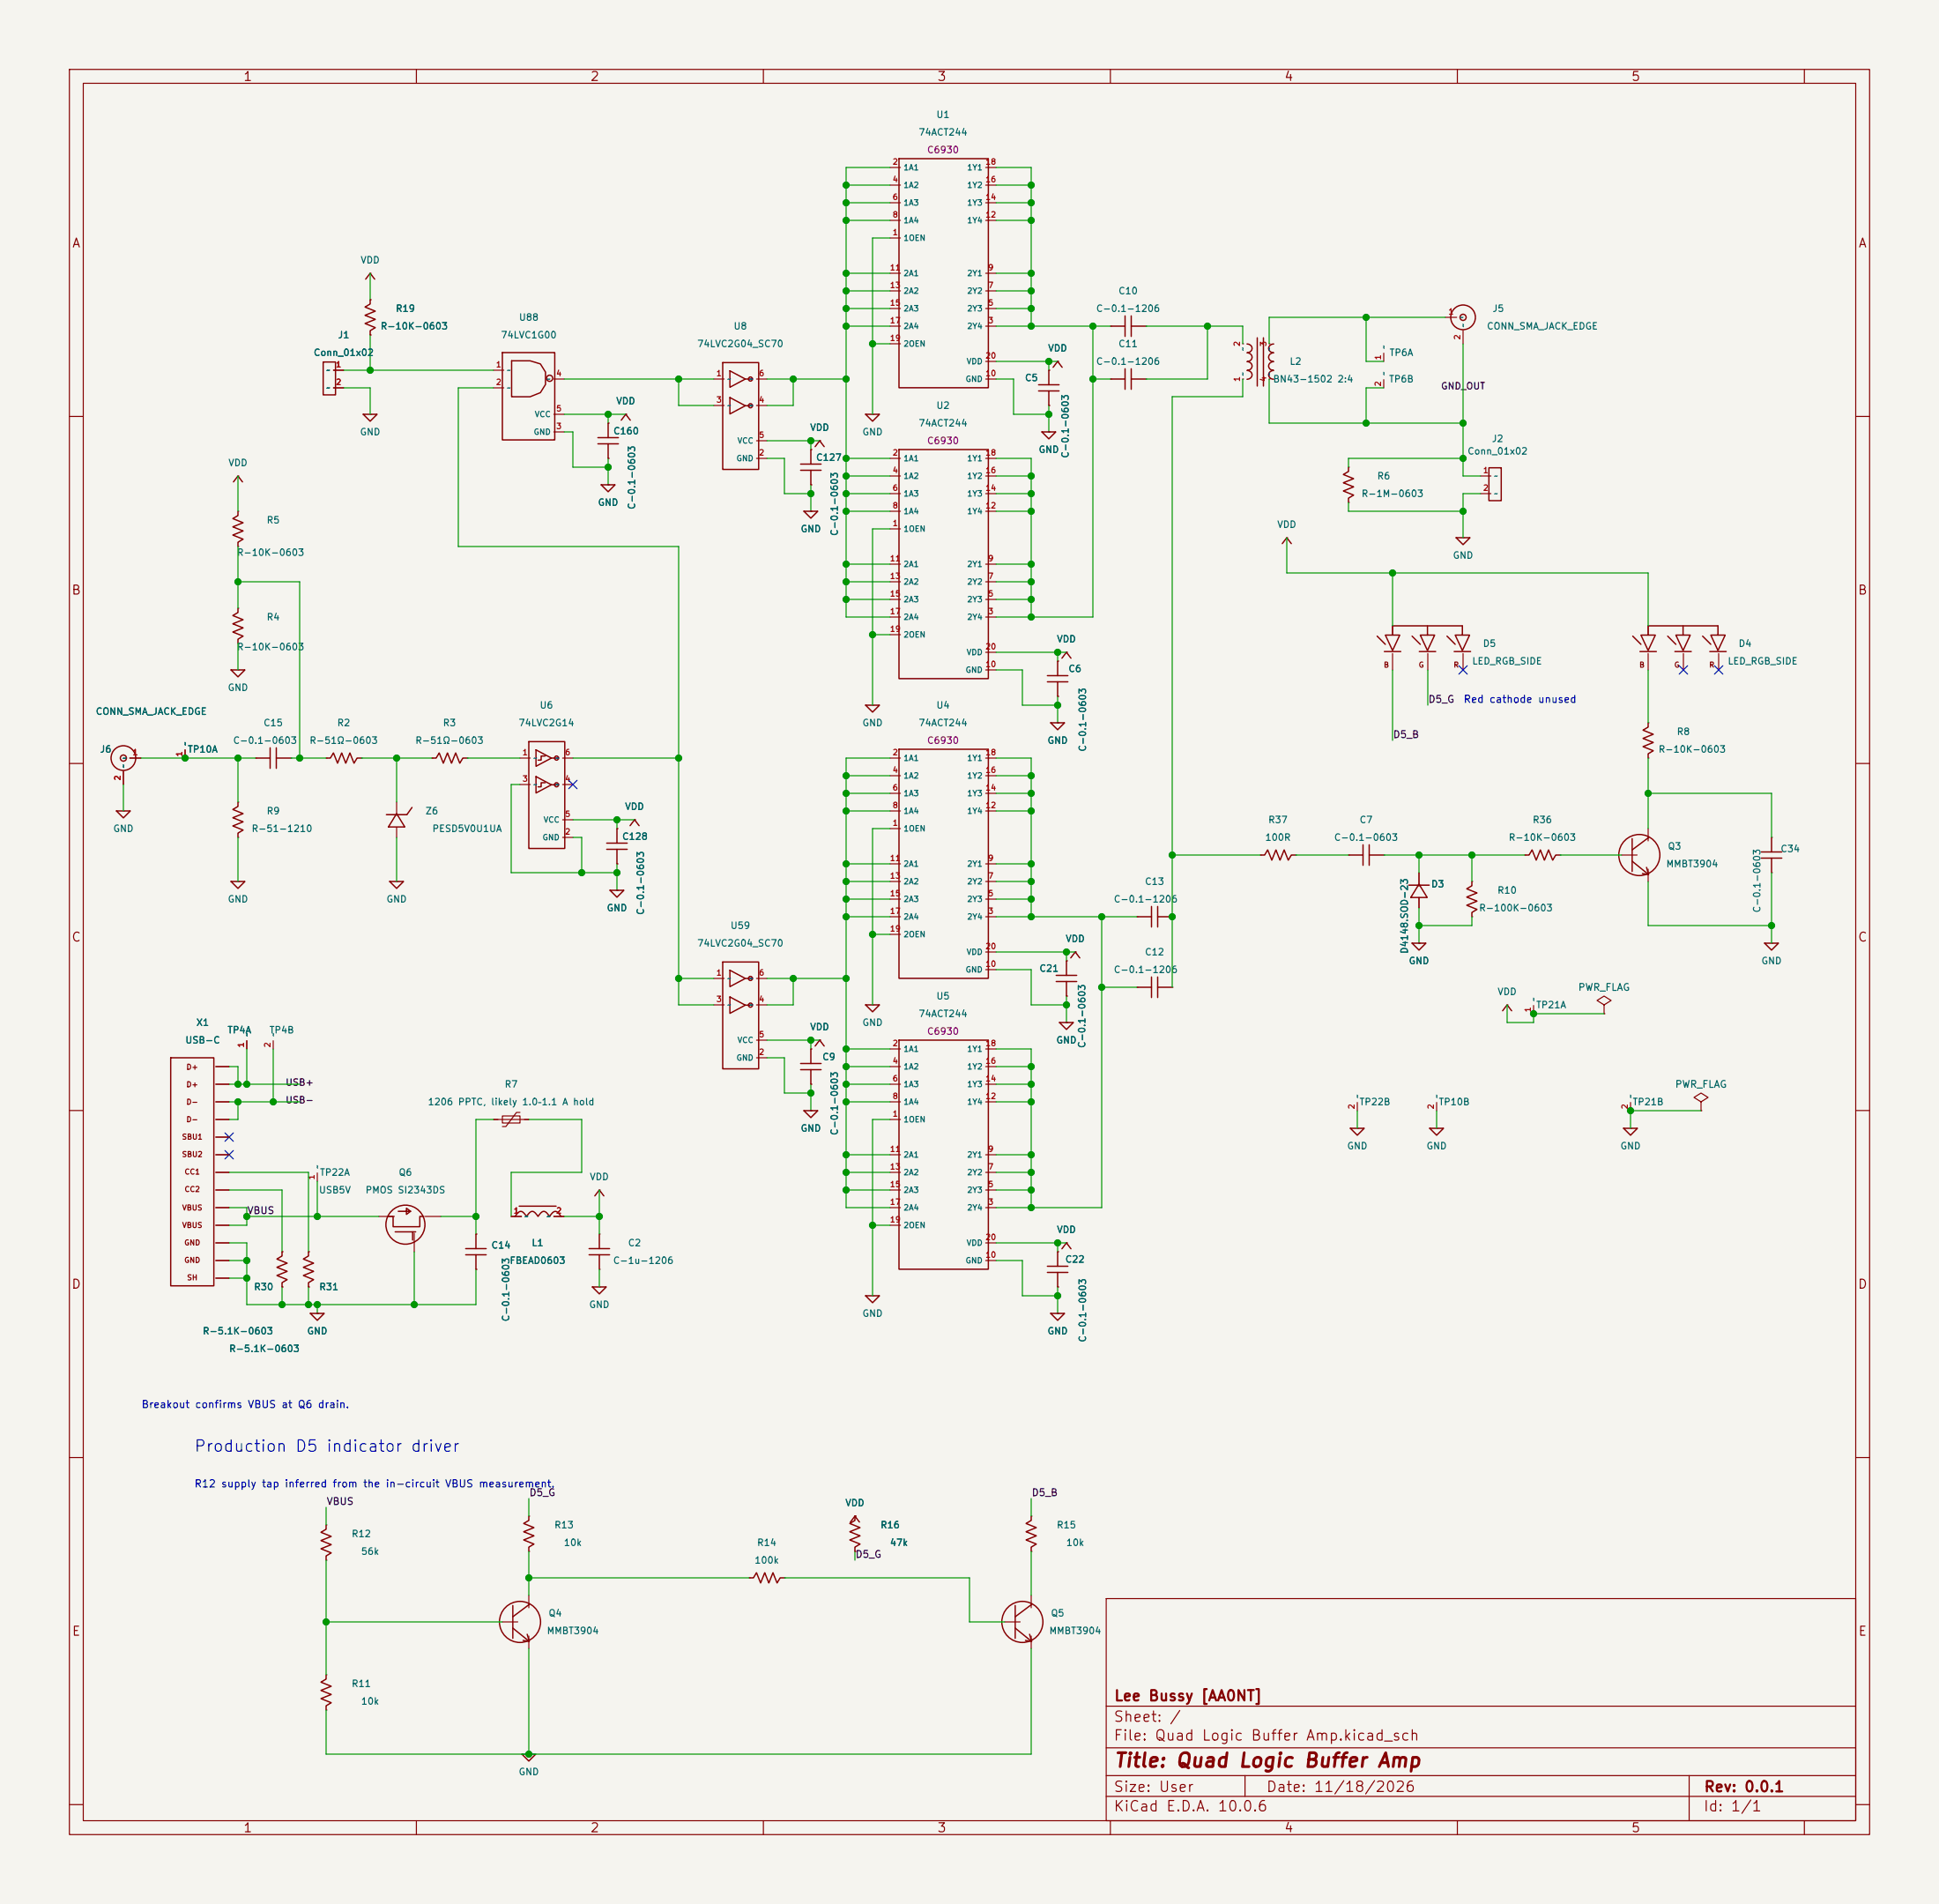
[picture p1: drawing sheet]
<svg xmlns="http://www.w3.org/2000/svg" width="279mm" height="274mm" viewBox="0 0 279 274" stroke-linecap="round" stroke-linejoin="round" font-family="sans-serif">
<path d="M0 0h279.4v274.3h-279.4z" fill="#f5f4ef" stroke="#f5f4ef" stroke-width=".13"/>
<g fill="none" stroke="#840000" stroke-width=".15">
<path d="M10 10h259.4v254.3h-259.4zM12 12h255.4v250.3h-255.4zM60 10v2M110 10v2M160 10v2M210 10v2M260 10v2M53.3 39.4h.1M128.3 34.3h1.4M128.3 24.1h1.4M128.3 26.7h1.4M128.3 29.2h1.4"/>
<path d="M128.3 31.7h1.4M128.3 39.4h1.4M142 24.1h1.5M142 26.7h1.5M142 29.2h1.5M142 31.7h1.5M142 39.4h1.5M10 60h2M48 53.3h1.5M48 55.9h1.5M53.3 59.7h.1M53.3 43.2h.1"/>
<path d="M53.3 48.3h.1M71.1 53.3h1.5M71.1 55.9h1.5M79.8 54.6h1.5M79.8 59.7h1.5M90.2 59.7h.1M102.9 54.6h1.4M102.9 58.4h1.4M109 54.6h1.5M109 58.4h1.5M125.7 59.7h.1M128.3 47h1.4"/>
<path d="M128.3 44.4h1.4M128.3 41.9h1.4M128.3 49.5h1.4M142 47h1.5M142 44.4h1.5M142 41.9h1.5M142 54.6h1.5M142 52.1h1.5M151.1 53.3h.1M151.1 58.4h.1M152.4 52.1h.1M160 47h.1"/>
<path d="M160 54.6h.1M165.1 47h.1M165.1 54.6h.1M179.1 54.6h.1M179.1 49.5h.1M182.9 49.5h.1M182.9 54.6h.1M199.4 50.9v1.2M199.4 54.7v1.2M208.3 45.7h1.6M210.8 47.6v1.9M267.4 60h2"/>
<path d="M34.3 68.6h.1M34.3 73.7h.1M34.3 78.7h.1M79.8 62.2h1.5M87.6 69.8h.1M87.6 61h.1M87.6 66h.1M109 66h1.5M109 63.5h1.5M116.8 73.7h.1M116.8 64.8h.1M116.8 69.8h.1"/>
<path d="M118.1 63.5h.1M128.3 76.2h1.4M128.3 66h1.4M128.3 68.6h1.4M128.3 71.1h1.4M128.3 73.7h1.4M142 66h1.5M142 68.6h1.5M142 71.1h1.5M142 73.7h1.5M151.1 62.2h.1M185.4 77.5h.1"/>
<path d="M194.3 67.3h.1M194.3 72.4h.1M210.8 77.5h.1M213.4 68.6h1.4M213.4 71.1h1.4M34.3 96.5h.1M34.3 87.6h.1M34.3 92.7h.1M128.3 88.9h1.4M128.3 86.4h1.4M128.3 83.8h1.4M128.3 81.3h1.4"/>
<path d="M128.3 91.4h1.4M142 88.9h1.5M142 86.4h1.5M142 83.8h1.5M142 81.3h1.5M142 96.5h1.5M142 94h1.5M152.4 95.2h.1M153.7 94h.1M200.7 90.2v1M200.7 94.2v2.3M205.7 94.2v2.3"/>
<path d="M210.8 94.2v2.3M237.5 90.2v1M237.5 94.2v2.3M242.6 94.2v2.3M247.6 94.2v2.3M10 110h2M17.8 116.8h.1M17.8 111.1v1.9M18.7 109.2h1.6M26.7 108v1.2M34.3 115.6h.1M36.8 109.2h.1"/>
<path d="M41.9 109.2h.1M47 109.2h.1M52.1 109.2h.1M57.1 115.6v1.9M57.1 119.2v1.4M62.2 109.2h.1M67.3 109.2h.1M74.9 109.2h1.5M74.9 113h1.5M81.1 109.2h1.4M81.1 113h1.4M81.1 118.1h1.4"/>
<path d="M88.9 119.4h.1M91.4 118.1h.1M125.7 101.6h.1M128.3 109.2h1.4M128.3 119.4h1.4M128.3 111.8h1.4M128.3 114.3h1.4M128.3 116.8h1.4M142 109.2h1.5M142 111.8h1.5M142 114.3h1.5M142 116.8h1.5"/>
<path d="M152.4 104.1h.1M152.4 100.3h.1M237.5 104.1h.1M237.5 109.2h.1M237.5 119.4v1.8M267.4 110h2M34.3 127h.1M34.3 120.6h.1M57.1 127h.1M81.1 120.6h1.4M88.9 128.3h.1M88.9 124.5h.1"/>
<path d="M128.3 132.1h1.4M128.3 129.5h1.4M128.3 127h1.4M128.3 124.5h1.4M128.3 134.6h1.4M142 132.1h1.5M142 129.5h1.5M142 127h1.5M142 124.5h1.5M142 139.7h1.5M142 137.2h1.5M153.7 138.4h.1"/>
<path d="M154.9 137.2h.1M163.8 132.1h.1M168.9 132.1h.1M181.6 123.2h.1M186.7 123.2h.1M194.3 123.2h.1M199.4 123.2h.1M204.5 135.9h.1M204.5 125.7v2M204.5 129.3v1.5M212.1 127h.1M212.1 132.1h.1"/>
<path d="M219.7 123.2h.1M224.8 123.2h.1M233.7 123.2h2.2M237.5 125.2v1.8M255.3 120.6h.1M255.3 125.7h.1M255.3 135.9h.1M10 160h2M31.1 153.7h1.9M31.1 158.7h1.9M31.1 156.2h1.9M35.6 149.9v1.2"/>
<path d="M39.4 149.9v1.2M102.9 141h1.4M102.9 144.8h1.4M109 141h1.5M109 152.4h1.5M109 144.8h1.5M109 149.9h1.5M116.8 151.1h.1M116.8 156.2h.1M118.1 149.9h.1M125.7 144.8h.1M128.3 153.7h1.4"/>
<path d="M128.3 158.7h1.4M128.3 156.2h1.4M128.3 151.1h1.4M142 153.7h1.5M142 158.7h1.5M142 156.2h1.5M142 151.1h1.5M153.7 143.5h.1M153.7 147.3h.1M163.8 142.2h.1M168.9 142.2h.1M195.6 158.8v1.2"/>
<path d="M207 158.8v1.2M217.2 144.8h.1M221 144.9v1.1M231.1 144.8l1.1-.7-1.1-.6-1 .6 1 .7v1.2M231.1 146h.1M234.9 158.8v1.2M245.1 158.7l1-.6-1-.6-1 .6 1 .6v1.3M267.4 160h2M31.1 161.3h1.9M31.1 179.1h1.9M31.1 174h1.9M31.1 168.9h1.9"/>
<path d="M31.1 163.8h1.9M31.1 176.5h1.9M31.1 171.4h1.9M31.1 166.4h1.9M45.7 169v1.2M54.6 175.3h2.2M59.7 177.7v2.6M61.3 175.3h2.2M68.6 177.8h.1M71.1 161.3h5.1M72.4 160.8h2.5v1h-2.5zM73.7 175.3h1.4"/>
<path d="M74.9 160.3h-.5l-1.5 2h-.5M79.8 175.3h1.5M86.4 177.8h.1M86.4 171.4h.1M116.8 160h.1M128.3 161.3h1.4M128.3 174h1.4M128.3 168.9h1.4M128.3 176.5h1.4M128.3 171.4h1.4M128.3 166.4h1.4M142 179.1h1.5"/>
<path d="M142 174h1.5M142 168.9h1.5M142 171.4h1.5M142 166.4h1.5M153.7 179.1h.1M195.6 162.6h.1M207 162.6h.1M234.9 162.6h.1M245.1 160h.1M31.1 181.6h1.9M31.1 184.1h1.9M40.6 180.3h.1"/>
<path d="M40.6 185.4h.1M44.4 180.3h.1M44.4 185.4h.1M45.7 189.2h.1M68.6 182.9h.1M86.4 182.9h.1M86.4 185.4h.1M125.7 186.7h.1M142 181.6h1.5M152.4 180.3h.1M152.4 185.4h.1M152.4 189.2h.1"/>
<path d="M10 210h2M47 219.7h.1M76.2 218.4h.1M123.2 218.4h.1M148.6 218.4h.1M267.4 210h2M47 224.8h.1M72.4 233.7h2.2M76.2 223.5h.1M76.2 229.9v1.7M76.2 235.7v1.8M107.9 227.3h.1"/>
<path d="M113 227.3h.1M123.2 223.5h.1M144.8 233.7h2.2M148.6 223.5h.1M148.6 229.9v1.7M148.6 235.7v1.8M159.4 230.3h108v32h-108zM10 260h2M47 241.3h.1M47 246.4h.1M76.2 252.7h.1M159.4 258.8h108"/>
<path d="M159.4 255.8h108M159.4 251.8h108M159.4 245.8h108M179.4 255.8v3M243.4 255.8v6.5M267.4 260h2M60 262.3v2M110 262.3v2M160 262.3v2M210 262.3v2M260 262.3v2"/>
</g>
<g fill="none" stroke="#840000" stroke-width=".19">
<path d="M129.5 22.9h12.9v33h-12.9zM46.6 52.2h1.7v4.7h-1.7zM52.3 59.7h2l-1 1zM52.7 40.2l.6-.8 .7 .8M53.3 43.2v.6l-.7 .4 1.5 .6-1.5 .6 1.5 .6-1.5 .6 1.5 .6-.8 .4v.6M72.4 50.8h7.5v12.6h-7.5zM73.7 52h2.7l1.5 .4 .7 1.2v1.8l-.7 1.2-1.5 .6h-2.7zM104.1 52.2h5.2v15.4h-5.2zM105.2 53.4l2.2 1.2-2.2 1.2zM105.2 57.3l2.2 1.2-2.2 1.1zM107.4 54.6h.9M107.4 58.5h.9"/>
<path d="M124.7 59.7h2l-1 1zM149.7 55.4h2.9M149.7 56.3h2.9M151.1 53.4v2M151.1 56.3v2.1M151.7 52.9l.7-.8 .6 .8M160 47h2.1M160 54.6h2.1M162.1 45.5v3M162.1 53.1v3M163 47h2.1M163 45.5v3"/>
<path d="M163 53.1v3M163 54.6h2.1M179.7 49.6a.64 .64 0 0 1 .7 .6 .64 .64 0 0 1-.7 .6 .64 .64 0 0 1 .7 .7 .64 .64 0 0 1-.7 .6 .64 .64 0 0 1 .7 .6 .64 .64 0 0 1-.7 .7 .64 .64 0 0 1 .7 .6 .64 .64 0 0 1-.7 .6M181.2 48.7v6.9M182.1 48.7v6.9M183.5 49.6a.64 .64 0 0 0-.7 .6 .64 .64 0 0 0 .7 .6 .64 .64 0 0 0-.7 .7 .64 .64 0 0 0 .7 .6 .64 .64 0 0 0-.7 .6 .64 .64 0 0 0 .7 .7 .64 .64 0 0 0-.7 .6 .64 .64 0 0 0 .7 .6M33.6 69.4l.7-.8 .6 .8M34.3 73.7v.6l-.8 .4 1.5 .6-1.5 .6 1.5 .6-1.5 .6 1.5 .6-.7 .4v.6M86.2 63.1h2.9M86.2 63.9h2.9M86.6 69.8h2l-1 1.1zM87.6 61v2.1"/>
<path d="M87.6 63.9v2.1M89.5 60.5l.7-.8 .6 .8M115.4 66.9h2.9M115.4 67.8h2.9M115.8 73.7h2l-1 1zM116.8 64.8v2.1M116.8 67.8v2M117.5 64.4l.6-.9 .7 .9M129.5 64.8h12.9v33h-12.9zM150.1 62.2h2l-1 1zM184.8 78.3l.6-.8 .7 .8M194.3 67.3v.6l-.7 .5 1.4 .6-1.4 .6 1.4 .5-1.4 .6 1.4 .6-.7 .5v.6"/>
<path d="M209.8 77.5h2l-1 1zM214.5 67.4h1.8v4.7h-1.8zM33.3 96.5h2l-1 1zM34.3 87.7v.5l-.8 .5 1.5 .6-1.5 .6 1.5 .6-1.5 .6 1.5 .6-.7 .4v.6M150.9 97.3h3M150.9 98.2h3M152.4 95.3v2M152.4 98.2v2.1M153 94.8l.7-.8 .6 .8M198.4 91.7l1.2 1.1M199.5 93.9h2.3M200.7 91.5h1l-1 2.2-1.1-2.2h1.1v-1.3h10v1.3h-1l1 2.2 1.1-2.2h-1.1"/>
<path d="M203.5 91.7l1.2 1.1M204.5 93.9h2.4M205.7 90.2v1.3h-1l1 2.2 1-2.2h-1M208.5 91.7l1.2 1.1M209.5 93.9h2.4M235.3 91.7l1.2 1.1M236.3 93.9h2.4M237.5 91.5h1l-1 2.2-1-2.2h1v-1.3h10.1v1.3h-1.1l1.1 2.2 1-2.2h-1M240.3 91.7l1.2 1.1M241.3 93.9h2.4M242.5 90.2v1.3h-1l1 2.2 1.1-2.2h-1.1M245.3 91.7l1.2 1.1"/>
<path d="M246.4 93.9h2.3M16.8 116.8h2l-1 1zM34.3 115.6v.6l-.8 .4 1.5 .6-1.5 .6 1.5 .6-1.5 .6 1.5 .6-.7 .4v.6M36.9 109.2h2M38.9 107.7v3M39.8 109.2h2.1M39.8 107.7v3M47 109.2h.6l.4-.7 .6 1.5 .6-1.5 .6 1.5 .6-1.5 .6 1.5 .5-.8h.5M57.1 117.2l1.2 1.9h-2.3zM59.4 116.3l-.8 1.1h-2.9M62.3 109.2h.5l.5-.7 .6 1.5 .6-1.5 .6 1.5 .6-1.5 .6 1.5 .4-.8h.6M76.2 106.9h5.2v15.3h-5.2z"/>
<path d="M77.2 108l2.3 1.2-2.3 1.2zM77.2 111.9l2.3 1.2-2.3 1.2zM78.6 108.9h-.6v.6h-.5M78.6 112.8h-.6v.6h-.5M79.5 109.2h.8M79.5 113.1h.8M88.9 119.4v2.1M90.8 119l.6-.9 .7 .9M124.7 101.6h2l-1 1zM129.5 107.9h12.9v33.1h-12.9zM151.4 104.1h2l-1 1zM237.5 104.2v.6l-.7 .4 1.4 .6-1.4 .6 1.4 .6-1.4 .6 1.4 .6-.7 .4v.6"/>
<path d="M33.3 127h2l-1 1zM56.1 127h2l-1 1zM87.4 121.5h3M87.4 122.4h3M87.9 128.3h2l-1 1zM88.9 122.4v2M104.1 138.6h5.2v15.4h-5.2zM105.2 139.8l2.2 1.2-2.2 1.2zM153.7 138.5v2M154.3 138l.6-.8 .7 .8M163.9 132.1h2M165.9 130.6v3"/>
<path d="M166.8 130.6v3M166.8 132.1h2.1M181.6 123.2h.6l.5-.8 .6 1.5 .6-1.5 .5 1.5 .6-1.5 .6 1.5 .5-.7h.6M194.3 123.2h2.1M196.4 121.7v3M197.3 123.2h2.1M197.3 121.7v3M203 127.5h3M203.5 135.9h2l-1 1zM204.5 127.4l1.2 1.9h-2.4zM212.1 127v.6l-.7 .5 1.4 .6-1.4 .5 1.4 .6-1.4 .6 1.4 .6-.7 .5v.6M219.7 123.2h.6l.5-.8 .6 1.5 .6-1.5 .5 1.5 .6-1.5 .6 1.5 .5-.7h.6"/>
<path d="M235.2 120.8v4.8M235.2 124.1l2.4 1.9M237.3 125l.3 1-.9-.1M237.6 120.7l-2.4 1.7M253.8 122.7h3M253.8 123.6h3M254.3 135.9h2l-1 1zM255.3 120.7v2M255.3 123.6v2.1M24.6 152.4h6.2v32.9h-6.2zM105.2 143.6l2.2 1.2-2.2 1.2zM107.4 141h.9"/>
<path d="M107.4 144.8h.9M115.4 153.2h2.9M115.4 154.1h2.9M116.8 151.2v2M116.8 154.1v2.1M117.5 150.7l.6-.8 .7 .8M124.7 144.8h2l-1 1zM129.5 149.9h12.9v33h-12.9zM152.2 140.5h2.9M152.2 141.4h2.9M152.7 147.3h2l-1 1zM153.7 141.4v2.1"/>
<path d="M163.9 142.2h2M165.9 140.8v2.9M166.8 142.2h2.1M166.8 140.8v2.9M216.5 145.6l.7-.8 .6 .8M55.9 175.3h.7v1.4h3.9v-1.4h.6M56.9 177.5h3M57.4 174.5h1.8l-.6-.4v.9l.6-.5M59.5 177.5v1.2M67.1 179.9h3M68.6 177.8v2.1M74.2 175.3a1.03 1.03 0 0 1 1-.7l.7 .7a1.03 1.03 0 0 1 1-.7l.6 .7a1.03 1.03 0 0 1 1.1-.7l.6 .7a1.03 1.03 0 0 1 1-.7l.6 .7"/>
<path d="M74.8 173.8h5.3M84.9 179.9h2.9M85.7 172.3l.7-.9 .6 .9M86.4 177.8v2.1M115.8 160h2l-1 1zM153 179.9l.7-.8 .6 .8M194.6 162.6h2l-1 1zM206 162.6h2l-1 1zM233.9 162.6h2.1l-1.1 1zM40.6 180.4v.6l-.7 .4 1.5 .6-1.5 .6 1.5 .6-1.5 .6 1.5 .6-.8 .4v.6M44.4 180.4v.6l-.7 .4 1.5 .6-1.5 .6 1.5 .6-1.5 .6 1.5 .6-.8 .4v.6M44.7 189.2h2l-1 1z"/>
<path d="M67.1 180.8h3M68.6 180.8v2.1M84.9 180.8h2.9M85.4 185.4h2l-1 1zM86.4 180.8v2.1M124.7 186.7h2l-1 1zM150.9 182.4h3M150.9 183.3h3M151.4 189.2h2l-1 1zM152.4 180.4v2M152.4 183.3v2.1M47 219.7v.6l-.7 .5 1.4 .6-1.4 .6 1.4 .5-1.4 .6 1.4 .6-.7 .5v.6"/>
<path d="M76.2 218.5v.6l-.7 .4 1.4 .6-1.4 .6 1.4 .6-1.4 .6 1.4 .6-.7 .4v.6M122.5 219.3l.7-.9 .6 .9M123.2 218.5v.6l-.8 .4 1.5 .6-1.5 .6 1.5 .6-1.5 .6 1.5 .6-.7 .4v.6M148.6 218.5v.6l-.8 .4 1.5 .6-1.5 .6 1.5 .6-1.5 .6 1.5 .6-.7 .4v.6M73.9 231.3v4.7M73.9 234.6l2.4 1.9M76 235.5l.3 1-.9-.2M76.3 231.2l-2.4 1.7M108 227.3h.6l.4-.7 .6 1.5 .6-1.5 .6 1.5 .6-1.5 .6 1.5 .4-.8h.6M146.3 231.3v4.7M146.3 234.6l2.4 1.9M148.4 235.5l.3 1-.9-.2"/>
<path d="M148.7 231.2l-2.4 1.7M47 241.3v.6l-.7 .5 1.4 .6-1.4 .5 1.4 .6-1.4 .6 1.4 .6-.7 .5v.6M75.2 252.7h2l-1 1z"/>
<circle cx="79.2" cy="54.5" r=".44"/>
<circle cx="108.1" cy="54.6" r=".3"/>
<circle cx="108.1" cy="58.5" r=".3"/>
<circle cx="210.8" cy="45.7" r="1.78"/>
<circle cx="210.8" cy="45.7" r=".44"/>
<circle cx="17.8" cy="109.2" r="1.78"/>
<circle cx="17.8" cy="109.2" r=".44"/>
<circle cx="80.2" cy="109.2" r=".3"/>
<circle cx="80.2" cy="113.1" r=".3"/>
<circle cx="236.2" cy="123.2" r="2.96"/>
<circle cx="108.1" cy="141" r=".3"/>
<circle cx="108.1" cy="144.8" r=".3"/>
<circle cx="58.4" cy="176.4" r="2.81"/>
<circle cx="74.9" cy="233.7" r="2.96"/>
<circle cx="147.3" cy="233.7" r="2.96"/>
</g>
<g fill="none" stroke="#009600" stroke-width=".15">
<path d="M53.3 39.4v3.8M121.9 39.4h6.4M121.9 31.7h6.4M121.9 26.7h6.4M121.9 29.2h6.4M128.3 24.1h-6.4v64.8h6.4M128.3 34.3h-2.6v25.4M143.5 24.1h5.1v22.9M143.5 39.4h5.1M143.5 31.7h5.1M143.5 26.7h5.1M143.5 29.2h5.1"/>
<path d="M49.5 55.9h3.8v3.8M49.5 53.3h21.6M53.3 48.3v5M71.1 55.9h-5.1v22.8h31.8v66.1h5.1M81.3 59.7h8.9M81.3 54.6h21.6M87.6 59.7v1.3M97.8 54.6v3.8h5.1M110.5 54.6h11.4M114.3 54.6v3.8h-3.8M121.9 44.4h6.4M121.9 47h6.4"/>
<path d="M121.9 41.9h6.4M125.7 49.5h2.6M143.5 54.6h2.5v5.1h5.1M143.5 44.4h5.1M143.5 47h16.5M143.5 41.9h5.1M143.5 52.1h8.9M151.1 52.1v1.2M151.1 58.4v3.8M157.5 54.6h2.5M157.5 47v41.9h-14M165.1 47h14v2.5"/>
<path d="M174 47v7.6h-8.9M179.1 54.6v2.5h-10.2v85.1M182.9 54.6v6.4h27.9M196.8 45.7v6.4h2.6M199.4 55.9h-2.6v5.1M208.3 45.7h-25.4v3.8M210.8 49.5v19.1h2.6M34.3 68.6v5.1M34.3 78.7v8.9M81.3 62.2h1.2v5.1h5.1M87.6 66v3.8M110.5 66h2.5v5.1h3.8"/>
<path d="M110.5 63.5h7.6M116.8 63.5v1.3M116.8 69.8v3.9M121.9 66h6.4M121.9 71.1h6.4M121.9 73.7h6.4M121.9 68.6h6.4M128.3 76.2h-2.6v25.4M143.5 66h5.1v22.9M143.5 71.1h5.1M143.5 73.7h5.1M143.5 68.6h5.1"/>
<path d="M185.4 77.5v5h52.1v7.7M194.3 72.4v1.3h16.5M210.8 66h-16.5v1.3M213.4 71.1h-2.6v6.4M34.3 83.8h8.9v25.4M34.3 92.7v3.8M121.9 81.3h6.4M121.9 83.8h6.4M121.9 86.4h6.4M125.7 91.4h2.6M143.5 81.3h5.1M143.5 83.8h5.1"/>
<path d="M143.5 96.5h3.8v5.1h5.1M143.5 94h10.2M143.5 86.4h5.1M152.4 94v1.2M200.7 82.5v7.7M200.7 96.5v10.2M205.7 96.5v5.1M237.5 96.5v7.6M17.8 113v3.8M20.3 109.2h16.5M34.3 109.2v6.4M41.9 109.2h5.1"/>
<path d="M52.1 109.2h10.1M57.1 109.2v6.4M67.3 109.2h7.6M74.9 113h-1.2v12.7h15.2M82.5 109.2h15.3M82.5 118.1h8.9M88.9 118.1v1.3M121.9 111.8h6.4M121.9 114.3h6.4M121.9 116.8h6.4M128.3 109.2h-6.4v64.8h6.4M128.3 119.4h-2.6v25.4"/>
<path d="M143.5 109.2h5.1v22.9M143.5 111.8h5.1M143.5 114.3h5.1M143.5 116.8h5.1M152.4 100.3v3.8M237.5 114.3h17.8v6.3M237.5 109.2v10.2M34.3 120.6v6.4M57.1 120.6v6.4M82.5 120.6h1.3v5.1M88.9 124.5v3.8M121.9 124.5h6.4"/>
<path d="M121.9 129.5h6.4M121.9 132.1h6.4M121.9 127h6.4M125.7 134.6h2.6M143.5 139.7h5.1v5.1h5.1M143.5 124.5h5.1M143.5 129.5h5.1M143.5 132.1h20.3M143.5 127h5.1M143.5 137.2h11.4M153.7 137.2v1.2M158.7 132.1v41.9h-15.2"/>
<path d="M168.9 123.2h12.7M186.7 123.2h7.6M199.4 123.2h20.3M204.5 123.2v2.5M204.5 130.8v5.1M212.1 123.2v3.8M212.1 132.1v1.2h-7.6M224.8 123.2h8.9M237.5 127v6.3h17.8M255.3 125.7v10.2M33 153.7h1.3v2.5M33 158.7h10.2"/>
<path d="M33 156.2h10.2M34.3 158.7v2.6h-1.3M35.6 151.1v5.1M39.4 151.1v7.6M97.8 141h5.1M110.5 149.9h7.6M110.5 141h11.4M110.5 152.4h2.5v5.1h3.8M114.3 141v3.8h-3.8M116.8 149.9v1.2M116.8 156.2v3.8M121.9 153.7h6.4"/>
<path d="M121.9 158.7h6.4M121.9 151.1h6.4M121.9 156.2h6.4M143.5 151.1h5.1v22.9M143.5 153.7h5.1M143.5 158.7h5.1M143.5 156.2h5.1M153.7 143.5v3.8M158.7 142.2h5.1M217.2 144.8v2.5h3.8v-1.3h10.1M33 179.1h2.6v8.9h33v-5.1M33 174h2.6v2.5h-2.6"/>
<path d="M33 171.4h7.6v8.9M33 168.9h11.4v11.4M35.6 175.3h19M45.7 170.2v5.1M63.5 175.3h5.1M71.1 161.3h-2.5v16.5M76.2 161.3h7.6v7.6h-10.1v6.4M81.3 175.3h5.1M86.4 171.4v6.4M121.9 171.4h6.4M121.9 166.4h6.4M121.9 168.9h6.4"/>
<path d="M125.7 176.5h2.6M128.3 161.3h-2.6v25.4M143.5 179.1h10.2M143.5 171.4h5.1M143.5 166.4h5.1M143.5 168.9h5.1M152.4 179.1v1.2M195.6 160v2.6M207 160v2.6M245.1 160h-10.2v2.6M33 181.6h2.6M33 184.1h2.6"/>
<path d="M40.6 185.4v2.6M44.4 185.4v2.6M45.7 188v1.2M59.7 180.3v7.7M86.4 182.9v2.5M143.5 181.6h3.8v5.1h5.1M152.4 185.4v3.8M47 217.2v2.5M76.2 215.9v2.5M148.6 215.9v2.5M47 233.7h25.4M47 224.8v16.5"/>
<path d="M76.2 227.3h31.7M76.2 223.5v6.4M76.2 237.5v15.2M113 227.3h26.7v6.4h5.1M123.2 223.5v1.3M148.6 223.5v6.4M148.6 237.5v15.2h-101.6v-6.3"/>
</g>
<path d="M210.2 95.9l1.2 1.2M211.4 95.9l-1.2 1.2M242 95.9l1.2 1.2M243.2 95.9l-1.2 1.2M247 95.9l1.3 1.2M248.3 95.9l-1.3 1.2M81.9 112.4l1.3 1.2M83.2 112.4l-1.3 1.2M32.4 163.2l1.2 1.2M32.4 165.8l1.2 1.2M33.6 163.2l-1.2 1.2M33.6 165.8l-1.2 1.2" fill="none" stroke="#000084" stroke-width=".15"/>
<g fill="#009600" stroke="#009600" stroke-width=".13">
<circle cx="148.6" cy="44.4" r=".46"/>
<circle cx="148.6" cy="47" r=".46"/>
<circle cx="148.6" cy="41.9" r=".46"/>
<circle cx="148.6" cy="31.7" r=".46"/>
<circle cx="148.6" cy="39.4" r=".46"/>
<circle cx="148.6" cy="26.7" r=".46"/>
<circle cx="148.6" cy="29.2" r=".46"/>
<circle cx="121.9" cy="31.7" r=".46"/>
<circle cx="121.9" cy="26.7" r=".46"/>
<circle cx="121.9" cy="29.2" r=".46"/>
<circle cx="148.6" cy="116.8" r=".46"/>
<circle cx="148.6" cy="132.1" r=".46"/>
<circle cx="158.7" cy="132.1" r=".46"/>
<circle cx="157.5" cy="47" r=".46"/>
<circle cx="168.9" cy="123.2" r=".46"/>
<circle cx="157.5" cy="54.6" r=".46"/>
<circle cx="204.5" cy="123.2" r=".46"/>
<circle cx="148.6" cy="81.3" r=".46"/>
<circle cx="148.6" cy="73.7" r=".46"/>
<circle cx="125.7" cy="91.4" r=".46"/>
<circle cx="121.9" cy="83.8" r=".46"/>
<circle cx="121.9" cy="86.4" r=".46"/>
<circle cx="148.6" cy="88.9" r=".46"/>
<circle cx="152.4" cy="94" r=".46"/>
<circle cx="121.9" cy="81.3" r=".46"/>
<circle cx="121.9" cy="68.6" r=".46"/>
<circle cx="148.6" cy="83.8" r=".46"/>
<circle cx="148.6" cy="86.4" r=".46"/>
<circle cx="148.6" cy="68.6" r=".46"/>
<circle cx="210.8" cy="66" r=".46"/>
<circle cx="210.8" cy="61" r=".46"/>
<circle cx="196.8" cy="45.7" r=".46"/>
<circle cx="174" cy="47" r=".46"/>
<circle cx="196.8" cy="61" r=".46"/>
<circle cx="148.6" cy="71.1" r=".46"/>
<circle cx="151.1" cy="59.7" r=".46"/>
<circle cx="151.1" cy="52.1" r=".46"/>
<circle cx="121.9" cy="47" r=".46"/>
<circle cx="121.9" cy="44.4" r=".46"/>
<circle cx="121.9" cy="39.4" r=".46"/>
<circle cx="121.9" cy="41.9" r=".46"/>
<circle cx="97.8" cy="54.6" r=".46"/>
<circle cx="121.9" cy="54.6" r=".46"/>
<circle cx="125.7" cy="49.5" r=".46"/>
<circle cx="114.3" cy="54.6" r=".46"/>
<circle cx="121.9" cy="124.5" r=".46"/>
<circle cx="88.9" cy="118.1" r=".46"/>
<circle cx="121.9" cy="116.8" r=".46"/>
<circle cx="121.9" cy="114.3" r=".46"/>
<circle cx="97.8" cy="109.2" r=".46"/>
<circle cx="88.9" cy="125.7" r=".46"/>
<circle cx="83.8" cy="125.7" r=".46"/>
<circle cx="87.6" cy="67.3" r=".46"/>
<circle cx="121.9" cy="66" r=".46"/>
<circle cx="114.3" cy="141" r=".46"/>
<circle cx="97.8" cy="141" r=".46"/>
<circle cx="116.8" cy="149.9" r=".46"/>
<circle cx="121.9" cy="141" r=".46"/>
<circle cx="116.8" cy="71.1" r=".46"/>
<circle cx="87.6" cy="59.7" r=".46"/>
<circle cx="121.9" cy="71.1" r=".46"/>
<circle cx="121.9" cy="73.7" r=".46"/>
<circle cx="116.8" cy="63.5" r=".46"/>
<circle cx="34.3" cy="83.8" r=".46"/>
<circle cx="53.3" cy="53.3" r=".46"/>
<circle cx="57.1" cy="109.2" r=".46"/>
<circle cx="43.2" cy="109.2" r=".46"/>
<circle cx="125.7" cy="134.6" r=".46"/>
<circle cx="148.6" cy="127" r=".46"/>
<circle cx="148.6" cy="124.5" r=".46"/>
<circle cx="148.6" cy="114.3" r=".46"/>
<circle cx="121.9" cy="129.5" r=".46"/>
<circle cx="121.9" cy="132.1" r=".46"/>
<circle cx="121.9" cy="127" r=".46"/>
<circle cx="121.9" cy="111.8" r=".46"/>
<circle cx="152.4" cy="101.6" r=".46"/>
<circle cx="148.6" cy="129.5" r=".46"/>
<circle cx="148.6" cy="111.8" r=".46"/>
<circle cx="237.5" cy="114.3" r=".46"/>
<circle cx="210.8" cy="73.7" r=".46"/>
<circle cx="200.7" cy="82.5" r=".46"/>
<circle cx="212.1" cy="123.2" r=".46"/>
<circle cx="234.9" cy="160" r=".46"/>
<circle cx="255.3" cy="133.3" r=".46"/>
<circle cx="221" cy="146" r=".46"/>
<circle cx="148.6" cy="166.4" r=".46"/>
<circle cx="148.6" cy="153.7" r=".46"/>
<circle cx="148.6" cy="168.9" r=".46"/>
<circle cx="148.6" cy="171.4" r=".46"/>
<circle cx="148.6" cy="174" r=".46"/>
<circle cx="148.6" cy="156.2" r=".46"/>
<circle cx="148.6" cy="158.7" r=".46"/>
<circle cx="125.7" cy="176.5" r=".46"/>
<circle cx="121.9" cy="158.7" r=".46"/>
<circle cx="121.9" cy="156.2" r=".46"/>
<circle cx="152.4" cy="179.1" r=".46"/>
<circle cx="152.4" cy="186.7" r=".46"/>
<circle cx="158.7" cy="142.2" r=".46"/>
<circle cx="168.9" cy="132.1" r=".46"/>
<circle cx="204.5" cy="133.3" r=".46"/>
<circle cx="153.7" cy="137.2" r=".46"/>
<circle cx="153.7" cy="144.8" r=".46"/>
<circle cx="45.7" cy="188" r=".46"/>
<circle cx="44.4" cy="188" r=".46"/>
<circle cx="35.6" cy="175.3" r=".46"/>
<circle cx="59.7" cy="188" r=".46"/>
<circle cx="45.7" cy="175.3" r=".46"/>
<circle cx="121.9" cy="168.9" r=".46"/>
<circle cx="116.8" cy="157.5" r=".46"/>
<circle cx="121.9" cy="171.4" r=".46"/>
<circle cx="121.9" cy="151.1" r=".46"/>
<circle cx="121.9" cy="153.7" r=".46"/>
<circle cx="68.6" cy="175.3" r=".46"/>
<circle cx="35.6" cy="156.2" r=".46"/>
<circle cx="39.4" cy="158.7" r=".46"/>
<circle cx="26.7" cy="109.2" r=".46"/>
<circle cx="34.3" cy="109.2" r=".46"/>
<circle cx="34.3" cy="158.7" r=".46"/>
<circle cx="34.3" cy="156.2" r=".46"/>
<circle cx="35.6" cy="184.1" r=".46"/>
<circle cx="35.6" cy="181.6" r=".46"/>
<circle cx="40.6" cy="188" r=".46"/>
<circle cx="47" cy="233.7" r=".46"/>
<circle cx="76.2" cy="227.3" r=".46"/>
<circle cx="76.2" cy="252.7" r=".46"/>
<circle cx="121.9" cy="166.4" r=".46"/>
<circle cx="86.4" cy="175.3" r=".46"/>
</g>
<text font-size="2" fill="#840000" x="160.4" y="255.1">Title: Quad Logic Buffer Amp</text>
<text font-size="1.6" fill="#0000c2" x="27.9" y="209.6">Production D5 indicator driver</text>
<g font-size="1.5" fill="#840000">
<text x="160.4" y="245.5">Lee Bussy [AA0NT]</text>
<text x="160.4" y="251.2">File: Quad Logic Buffer Amp.kicad_sch</text>
<text x="160.4" y="248.5">Sheet: /</text>
<text x="160.4" y="261.4">KiCad E.D.A. 10.0.6</text>
<text x="160.4" y="258.6">Size: User</text>
<text x="182.4" y="258.6">Date: 11/18/2026</text>
<text x="245.4" y="261.4">Id: 1/1</text>
<text x="245.4" y="258.6">Rev: 0.0.1</text>
</g>
<g font-size="1.3" fill="#840000">
<text x="35" y="12">1</text>
<text x="85" y="12">2</text>
<text x="135" y="12">3</text>
<text x="185" y="12">4</text>
<text x="235" y="12">5</text>
<text x="10.3" y="36">A</text>
<text x="267.7" y="36">A</text>
<text x="10.2" y="86">B</text>
<text x="267.6" y="86">B</text>
<text x="10.2" y="136">C</text>
<text x="267.6" y="136">C</text>
<text x="10.2" y="186">D</text>
<text x="267.6" y="186">D</text>
<text x="10.3" y="236">E</text>
<text x="267.7" y="236">E</text>
<text x="35" y="264.3">1</text>
<text x="85" y="264.3">2</text>
<text x="135" y="264.3">3</text>
<text x="185" y="264.3">4</text>
<text x="235" y="264.3">5</text>
</g>
<g font-size="1.1" fill="#0000c2">
<text x="210.8" y="101.5">Red cathode unused</text>
<text x="20.3" y="203.1">Breakout confirms VBUS at Q6 drain.</text>
<text x="27.9" y="214.6">R12 supply tap inferred from the in-circuit VBUS measurement.</text>
</g>
<g font-size="1" fill="#006464">
<text x="134.8" y="17.2">U1</text>
<text x="132.3" y="19.8">74ACT244</text>
<text x="51.9" y="38.2">VDD</text>
<text x="54.8" y="47.7">R-10K-0603</text>
<text x="56.9" y="45.2">R19</text>
<text x="74.7" y="46.4">U88</text>
<text x="105.6" y="47.7">U8</text>
<text x="157.9" y="45.2">C-0.1-1206</text>
<text x="161.1" y="42.6">C10</text>
<text x="214.2" y="47.7">CONN_SMA_JACK_EDGE</text>
<text x="215" y="45.2">J5</text>
<text x="45.1" y="51.5">Conn_01x02</text>
<text x="48.6" y="49">J1</text>
<text x="72.1" y="49">74LVC1G00</text>
<text x="100.4" y="50.2">74LVC2G04_SC70</text>
<text x="150.9" y="50.9">VDD</text>
<text x="157.9" y="52.8">C-0.1-1206</text>
<text x="161.1" y="50.2">C11</text>
<text x="185.8" y="52.8">L2</text>
<text x="200.1" y="51.5">TP6A</text>
<text x="88.7" y="58.5">VDD</text>
<text x="134.8" y="59.1">U2</text>
<text x="147.6" y="55.1">C5</text>
<text x="183.4" y="55.3">BN43-1502 2:4</text>
<text x="200.1" y="55.3">TP6B</text>
<text x="51.8" y="62.9">GND</text>
<text x="88.3" y="62.8">C160</text>
<text x="116.7" y="62.3">VDD</text>
<text x="124.2" y="62.9">GND</text>
<text x="132.3" y="61.7">74ACT244</text>
<text x="149.6" y="65.5">GND</text>
<text x="211.4" y="65.7">Conn_01x02</text>
<text x="214.9" y="63.9">J2</text>
<text x="32.8" y="67.4">VDD</text>
<text x="117.5" y="66.6">C127</text>
<text x="154.2" y="66.1" transform="rotate(-90 154.2 66.1)">C-0.1-0603</text>
<text x="196.1" y="71.8">R-1M-0603</text>
<text x="198.4" y="69.3">R6</text>
<text x="38.3" y="75.6">R5</text>
<text x="86.1" y="73.1">GND</text>
<text x="91.7" y="73.5" transform="rotate(-90 91.7 73.5)">C-0.1-0603</text>
<text x="115.3" y="76.9">GND</text>
<text x="121" y="77.3" transform="rotate(-90 121 77.3)">C-0.1-0603</text>
<text x="184" y="76.3">VDD</text>
<text x="34.1" y="80.3">R-10K-0603</text>
<text x="209.3" y="80.7">GND</text>
<text x="38.3" y="89.6">R4</text>
<text x="34.1" y="93.9">R-10K-0603</text>
<text x="152.2" y="92.8">VDD</text>
<text x="212.1" y="96">LED_RGB_SIDE</text>
<text x="213.6" y="93.4">D5</text>
<text x="248.9" y="96">LED_RGB_SIDE</text>
<text x="250.4" y="93.4">D4</text>
<text x="32.7" y="99.8">GND</text>
<text x="153.9" y="97.1">C6</text>
<text x="13.7" y="103.2">CONN_SMA_JACK_EDGE</text>
<text x="33.5" y="107.4">C-0.1-0603</text>
<text x="37.9" y="104.9">C15</text>
<text x="44.5" y="107.4">R-51Ω-0603</text>
<text x="48.5" y="104.9">R2</text>
<text x="59.8" y="107.4">R-51Ω-0603</text>
<text x="63.7" y="104.9">R3</text>
<text x="74.6" y="104.9">74LVC2G14</text>
<text x="77.7" y="102.3">U6</text>
<text x="124.2" y="104.9">GND</text>
<text x="132.3" y="104.9">74ACT244</text>
<text x="134.8" y="102.3">U4</text>
<text x="150.9" y="107.4">GND</text>
<text x="241.5" y="106.1">R8</text>
<text x="14.3" y="108.7">J6</text>
<text x="27" y="108.7">TP10A</text>
<text x="156.7" y="108.4" transform="rotate(-90 156.7 108.4)">C-0.1-0603</text>
<text x="238.9" y="108.7">R-10K-0603</text>
<text x="38.3" y="117.6">R9</text>
<text x="61.2" y="117.6">Z6</text>
<text x="90" y="116.9">VDD</text>
<text x="182.7" y="118.8">R37</text>
<text x="195.8" y="118.8">C7</text>
<text x="220.8" y="118.8">R36</text>
<text x="16.2" y="120.1">GND</text>
<text x="36.2" y="120.1">R-51-1210</text>
<text x="62.2" y="120.1">PESD5V0U1UA</text>
<text x="89.6" y="121.2">C128</text>
<text x="182.2" y="121.4">100R</text>
<text x="192.2" y="121.4">C-0.1-0603</text>
<text x="217.3" y="121.4">R-10K-0603</text>
<text x="240" y="125.2">MMBT3904</text>
<text x="240.3" y="122.6">Q3</text>
<text x="256.5" y="123">C34</text>
<text x="32.7" y="130.3">GND</text>
<text x="55.6" y="130.3">GND</text>
<text x="87.4" y="131.5">GND</text>
<text x="93" y="131.9" transform="rotate(-90 93 131.9)">C-0.1-0603</text>
<text x="160.4" y="130.3">C-0.1-1206</text>
<text x="164.9" y="127.7">C13</text>
<text x="206.1" y="128.1">D3</text>
<text x="213.1" y="131.5">R-100K-0603</text>
<text x="215.7" y="129">R10</text>
<text x="253.9" y="131.6" transform="rotate(-90 253.9 131.6)">C-0.1-0603</text>
<text x="100.4" y="136.6">74LVC2G04_SC70</text>
<text x="105.2" y="134.1">U59</text>
<text x="153.5" y="136">VDD</text>
<text x="164.9" y="137.9">C12</text>
<text x="203.1" y="137.5" transform="rotate(-90 203.1 137.5)">D4148.SOD-23</text>
<text x="149.7" y="140.2">C21</text>
<text x="160.4" y="140.4">C-0.1-1206</text>
<text x="202.9" y="139.1">GND</text>
<text x="215.7" y="143.6">VDD</text>
<text x="227.3" y="143">PWR_FLAG</text>
<text x="253.7" y="139.1">GND</text>
<text x="28.2" y="148">X1</text>
<text x="32.7" y="149.1">TP4A</text>
<text x="38.7" y="149.1">TP4B</text>
<text x="116.7" y="148.7">VDD</text>
<text x="124.2" y="148">GND</text>
<text x="132.3" y="146.8">74ACT244</text>
<text x="134.8" y="144.2">U5</text>
<text x="221.3" y="145.5">TP21A</text>
<text x="26.6" y="150.6">USB-C</text>
<text x="118.4" y="153">C9</text>
<text x="152.1" y="150.6">GND</text>
<text x="156.6" y="151.1" transform="rotate(-90 156.6 151.1)">C-0.1-0603</text>
<text x="61.6" y="159.5">1206 PPTC, likely 1.0–1.1 A hold</text>
<text x="72.6" y="156.9">R7</text>
<text x="195.8" y="159.5">TP22B</text>
<text x="207.2" y="159.5">TP10B</text>
<text x="235.2" y="159.5">TP21B</text>
<text x="241.3" y="157">PWR_FLAG</text>
<text x="115.3" y="163.3">GND</text>
<text x="121" y="163.7" transform="rotate(-90 121 163.7)">C-0.1-0603</text>
<text x="194" y="165.8">GND</text>
<text x="205.5" y="165.8">GND</text>
<text x="233.4" y="165.8">GND</text>
<text x="45.9" y="172.2">USB5V</text>
<text x="46" y="169.6">TP22A</text>
<text x="52.6" y="172.2">PMOS SI2343DS</text>
<text x="57.4" y="169.6">Q6</text>
<text x="84.9" y="170.3">VDD</text>
<text x="76.5" y="179.8">L1</text>
<text x="90.4" y="179.8">C2</text>
<text x="152.2" y="177.9">VDD</text>
<text x="70.7" y="180.1">C14</text>
<text x="73.4" y="182.3">FBEAD0603</text>
<text x="88.3" y="182.3">C-1u-1206</text>
<text x="153.4" y="182.1">C22</text>
<text x="36.5" y="186.1">R30</text>
<text x="45.9" y="186.1">R31</text>
<text x="73.6" y="190.5" transform="rotate(-90 73.6 190.5)">C-0.1-0603</text>
<text x="84.8" y="188.7">GND</text>
<text x="124.2" y="189.9">GND</text>
<text x="29.1" y="192.5">R-5.1K-0603</text>
<text x="32.9" y="195">R-5.1K-0603</text>
<text x="44.2" y="192.5">GND</text>
<text x="150.9" y="192.5">GND</text>
<text x="156.7" y="193.5" transform="rotate(-90 156.7 193.5)">C-0.1-0603</text>
<text x="50.6" y="221.7">R12</text>
<text x="79.8" y="220.4">R13</text>
<text x="121.7" y="217.3">VDD</text>
<text x="126.8" y="220.4">R16</text>
<text x="152.2" y="220.4">R15</text>
<text x="52" y="224.2">56k</text>
<text x="81.2" y="223">10k</text>
<text x="108.7" y="225.5">100k</text>
<text x="109" y="223">R14</text>
<text x="128.2" y="223">47k</text>
<text x="153.6" y="223">10k</text>
<text x="79" y="233.1">Q4</text>
<text x="151.4" y="233.1">Q5</text>
<text x="78.7" y="235.7">MMBT3904</text>
<text x="151.1" y="235.7">MMBT3904</text>
<text x="50.6" y="243.3">R11</text>
<text x="52" y="245.8">10k</text>
<text x="74.7" y="256">GND</text>
</g>
<g font-size="1" fill="#840084">
<text x="133.5" y="22.3">C6930</text>
<text x="133.5" y="64.2">C6930</text>
<text x="133.5" y="107.4">C6930</text>
<text x="133.5" y="149.3">C6930</text>
</g>
<g font-size="1" fill="#0f0f0f">
<text x="207.6" y="56.3">GND_OUT</text>
<text x="205.7" y="101.5">D5_G</text>
<text x="200.7" y="106.6">D5_B</text>
<text x="41.1" y="156.7">USB+</text>
<text x="41.1" y="159.2">USB-</text>
<text x="35.6" y="175.2">VBUS</text>
<text x="76.2" y="215.8">D5_G</text>
<text x="148.6" y="215.8">D5_B</text>
<text x="47" y="217.1">VBUS</text>
<text x="123.2" y="224.7">D5_G</text>
</g>
<g font-size=".8" fill="#a90000">
<text x="128.5" y="23.9">2</text>
<text x="141.9" y="23.9">18</text>
<text x="128.5" y="26.5">4</text>
<text x="128.5" y="29">6</text>
<text x="141.9" y="29">14</text>
<text x="141.9" y="26.5">16</text>
<text x="128.5" y="34.1">1</text>
<text x="128.5" y="31.5">8</text>
<text x="141.9" y="31.5">12</text>
<text x="128.2" y="39.2">11</text>
<text x="128.2" y="41.7">13</text>
<text x="142.3" y="41.7">7</text>
<text x="142.3" y="39.2">9</text>
<text x="128.2" y="44.2">15</text>
<text x="128.2" y="46.8">17</text>
<text x="142.3" y="46.8">3</text>
<text x="142.3" y="44.2">5</text>
<text x="208.6" y="45.5">1</text>
<text x="48.3" y="53.1">1</text>
<text x="71.4" y="53.1">1</text>
<text x="128.2" y="49.3">19</text>
<text x="141.9" y="51.9">20</text>
<text x="178.9" y="50" transform="rotate(-90 178.9 50)">2</text>
<text x="182.7" y="50" transform="rotate(-90 182.7 50)">3</text>
<text x="199.2" y="51.9" transform="rotate(-90 199.2 51.9)">1</text>
<text x="210.6" y="49" transform="rotate(-90 210.6 49)">2</text>
<text x="48.3" y="55.7">2</text>
<text x="71.4" y="55.7">2</text>
<text x="80.1" y="54.4">4</text>
<text x="80.1" y="59.5">5</text>
<text x="103.1" y="54.4">1</text>
<text x="103.1" y="58.2">3</text>
<text x="109.3" y="58.2">4</text>
<text x="109.3" y="54.4">6</text>
<text x="141.9" y="54.4">10</text>
<text x="178.9" y="55.1" transform="rotate(-90 178.9 55.1)">1</text>
<text x="182.7" y="55.1" transform="rotate(-90 182.7 55.1)">4</text>
<text x="199.2" y="55.7" transform="rotate(-90 199.2 55.7)">2</text>
<text x="80.1" y="62">3</text>
<text x="109.3" y="65.8">2</text>
<text x="109.3" y="63.3">5</text>
<text x="128.5" y="65.8">2</text>
<text x="141.9" y="65.8">18</text>
<text x="128.5" y="68.4">4</text>
<text x="128.5" y="70.9">6</text>
<text x="141.9" y="70.9">14</text>
<text x="141.9" y="68.4">16</text>
<text x="213.6" y="68.4">1</text>
<text x="213.6" y="70.9">2</text>
<text x="128.5" y="76">1</text>
<text x="128.5" y="73.4">8</text>
<text x="141.9" y="73.4">12</text>
<text x="128.2" y="81.1">11</text>
<text x="128.2" y="83.6">13</text>
<text x="142.3" y="83.6">7</text>
<text x="142.3" y="81.1">9</text>
<text x="128.2" y="86.1">15</text>
<text x="128.2" y="88.7">17</text>
<text x="142.3" y="88.7">3</text>
<text x="142.3" y="86.1">5</text>
<text x="128.2" y="91.2">19</text>
<text x="141.9" y="93.8">20</text>
<text x="141.9" y="96.3">10</text>
<text x="17.6" y="112.5" transform="rotate(-90 17.6 112.5)">2</text>
<text x="19" y="109">1</text>
<text x="26.5" y="109.1" transform="rotate(-90 26.5 109.1)">1</text>
<text x="75.2" y="109">1</text>
<text x="75.2" y="112.8">3</text>
<text x="81.3" y="112.8">4</text>
<text x="81.3" y="109">6</text>
<text x="128.5" y="109">2</text>
<text x="128.5" y="111.5">4</text>
<text x="141.9" y="111.5">16</text>
<text x="141.9" y="109">18</text>
<text x="81.3" y="117.9">5</text>
<text x="128.5" y="119.2">1</text>
<text x="128.5" y="114.1">6</text>
<text x="128.5" y="116.6">8</text>
<text x="141.9" y="116.6">12</text>
<text x="141.9" y="114.1">14</text>
<text x="81.3" y="120.4">2</text>
<text x="128.2" y="124.2">11</text>
<text x="142.3" y="124.2">9</text>
<text x="128.2" y="126.8">13</text>
<text x="128.2" y="129.3">15</text>
<text x="128.2" y="131.9">17</text>
<text x="142.3" y="131.9">3</text>
<text x="142.3" y="129.3">5</text>
<text x="142.3" y="126.8">7</text>
<text x="128.2" y="134.4">19</text>
<text x="141.9" y="136.9">20</text>
<text x="103.1" y="140.8">1</text>
<text x="109.3" y="140.8">6</text>
<text x="141.9" y="139.5">10</text>
<text x="103.1" y="144.6">3</text>
<text x="109.3" y="144.6">4</text>
<text x="109.3" y="149.6">5</text>
<text x="220.8" y="145.9" transform="rotate(-90 220.8 145.9)">1</text>
<text x="35.3" y="151" transform="rotate(-90 35.3 151)">1</text>
<text x="39.2" y="151" transform="rotate(-90 39.2 151)">2</text>
<text x="109.3" y="152.2">2</text>
<text x="128.5" y="150.9">2</text>
<text x="128.5" y="153.5">4</text>
<text x="128.5" y="156">6</text>
<text x="141.9" y="156">14</text>
<text x="141.9" y="153.5">16</text>
<text x="141.9" y="150.9">18</text>
<text x="128.5" y="161.1">1</text>
<text x="128.5" y="158.5">8</text>
<text x="141.9" y="158.5">12</text>
<text x="195.4" y="159.9" transform="rotate(-90 195.4 159.9)">2</text>
<text x="206.8" y="159.9" transform="rotate(-90 206.8 159.9)">2</text>
<text x="234.7" y="159.9" transform="rotate(-90 234.7 159.9)">2</text>
<text x="128.2" y="166.2">11</text>
<text x="142.3" y="166.2">9</text>
<text x="45.5" y="170" transform="rotate(-90 45.5 170)">1</text>
<text x="128.2" y="168.7">13</text>
<text x="128.2" y="171.2">15</text>
<text x="128.2" y="173.8">17</text>
<text x="142.3" y="173.8">3</text>
<text x="142.3" y="171.2">5</text>
<text x="142.3" y="168.7">7</text>
<text x="73.9" y="175">1</text>
<text x="80.1" y="175">2</text>
<text x="128.2" y="176.3">19</text>
<text x="141.9" y="178.9">20</text>
<text x="141.9" y="181.4">10</text>
</g>
<g font-size=".8" fill="#006464">
<text x="130.1" y="24.7">1A1</text>
<text x="130.1" y="27.3">1A2</text>
<text x="130.1" y="29.8">1A3</text>
<text x="139.3" y="29.8">1Y3</text>
<text x="139.3" y="27.3">1Y2</text>
<text x="139.3" y="24.7">1Y1</text>
<text x="130.1" y="34.9">1OEN</text>
<text x="130.1" y="32.4">1A4</text>
<text x="139.3" y="32.4">1Y4</text>
<text x="130.1" y="40">2A1</text>
<text x="139.3" y="40">2Y1</text>
<text x="130.1" y="42.5">2A2</text>
<text x="130.1" y="45.1">2A3</text>
<text x="130.1" y="47.6">2A4</text>
<text x="139.3" y="47.6">2Y4</text>
<text x="139.3" y="45.1">2Y3</text>
<text x="139.3" y="42.5">2Y2</text>
<text x="210.3" y="46.3">~</text>
<text x="211.4" y="47.2" transform="rotate(-90 211.4 47.2)">~</text>
<text x="46.9" y="53.9">~</text>
<text x="73" y="53.9">~</text>
<text x="130.1" y="50.1">2OEN</text>
<text x="139.2" y="52.7">VDD</text>
<text x="179.7" y="50.6" transform="rotate(-90 179.7 50.6)">~</text>
<text x="183.5" y="50.6" transform="rotate(-90 183.5 50.6)">~</text>
<text x="200" y="50.4" transform="rotate(-90 200 50.4)">~</text>
<text x="46.9" y="56.5">~</text>
<text x="73" y="56.5">~</text>
<text x="78.7" y="55.2">~</text>
<text x="104.7" y="55.2">~</text>
<text x="104.7" y="59">~</text>
<text x="107.9" y="59">~</text>
<text x="107.9" y="55.2">~</text>
<text x="139.1" y="55.2">GND</text>
<text x="179.7" y="54.2" transform="rotate(-90 179.7 54.2)">~</text>
<text x="183.5" y="54.2" transform="rotate(-90 183.5 54.2)">~</text>
<text x="200" y="54.2" transform="rotate(-90 200 54.2)">~</text>
<text x="76.8" y="62.8">GND</text>
<text x="77" y="60.3">VCC</text>
<text x="106.2" y="64.1">VCC</text>
<text x="106" y="66.6">GND</text>
<text x="130.1" y="66.6">1A1</text>
<text x="130.1" y="69.2">1A2</text>
<text x="130.1" y="71.7">1A3</text>
<text x="139.3" y="71.7">1Y3</text>
<text x="139.3" y="69.2">1Y2</text>
<text x="139.3" y="66.6">1Y1</text>
<text x="215.2" y="69.2">~</text>
<text x="215.2" y="71.7">~</text>
<text x="130.1" y="76.8">1OEN</text>
<text x="130.1" y="74.3">1A4</text>
<text x="139.3" y="74.3">1Y4</text>
<text x="130.1" y="81.9">2A1</text>
<text x="139.3" y="81.9">2Y1</text>
<text x="130.1" y="84.4">2A2</text>
<text x="130.1" y="87">2A3</text>
<text x="130.1" y="89.5">2A4</text>
<text x="139.3" y="89.5">2Y4</text>
<text x="139.3" y="87">2Y3</text>
<text x="139.3" y="84.4">2Y2</text>
<text x="130.1" y="92">2OEN</text>
<text x="139.2" y="94.6">VDD</text>
<text x="139.1" y="97.1">GND</text>
<text x="27.3" y="107.5" transform="rotate(-90 27.3 107.5)">~</text>
<text x="17.6" y="109.8">~</text>
<text x="18.4" y="110.7" transform="rotate(-90 18.4 110.7)">~</text>
<text x="76.8" y="109.8">~</text>
<text x="76.8" y="113.6">~</text>
<text x="80" y="113.6">~</text>
<text x="80" y="109.8">~</text>
<text x="130.1" y="109.8">1A1</text>
<text x="130.1" y="112.4">1A2</text>
<text x="139.3" y="112.4">1Y2</text>
<text x="139.3" y="109.8">1Y1</text>
<text x="78.3" y="118.7">VCC</text>
<text x="130.1" y="120">1OEN</text>
<text x="130.1" y="114.9">1A3</text>
<text x="130.1" y="117.4">1A4</text>
<text x="139.3" y="117.4">1Y4</text>
<text x="139.3" y="114.9">1Y3</text>
<text x="78.1" y="121.3">GND</text>
<text x="130.1" y="125.1">2A1</text>
<text x="139.3" y="125.1">2Y1</text>
<text x="130.1" y="127.6">2A2</text>
<text x="130.1" y="130.1">2A3</text>
<text x="139.3" y="130.1">2Y3</text>
<text x="139.3" y="127.6">2Y2</text>
<text x="130.1" y="132.7">2A4</text>
<text x="130.1" y="135.2">2OEN</text>
<text x="139.2" y="137.8">VDD</text>
<text x="139.3" y="132.7">2Y4</text>
<text x="104.7" y="141.6">~</text>
<text x="107.9" y="141.6">~</text>
<text x="139.1" y="140.3">GND</text>
<text x="36.2" y="149.4" transform="rotate(-90 36.2 149.4)">~</text>
<text x="40" y="149.4" transform="rotate(-90 40 149.4)">~</text>
<text x="104.7" y="145.4">~</text>
<text x="107.9" y="145.4">~</text>
<text x="221.6" y="144.3" transform="rotate(-90 221.6 144.3)">~</text>
<text x="106" y="153">GND</text>
<text x="106.2" y="150.5">VCC</text>
<text x="130.1" y="151.7">1A1</text>
<text x="130.1" y="154.3">1A2</text>
<text x="139.3" y="154.3">1Y2</text>
<text x="139.3" y="151.7">1Y1</text>
<text x="130.1" y="161.9">1OEN</text>
<text x="130.1" y="156.8">1A3</text>
<text x="130.1" y="159.4">1A4</text>
<text x="139.3" y="159.4">1Y4</text>
<text x="139.3" y="156.8">1Y3</text>
<text x="196.2" y="158.3" transform="rotate(-90 196.2 158.3)">~</text>
<text x="207.6" y="158.3" transform="rotate(-90 207.6 158.3)">~</text>
<text x="235.6" y="158.3" transform="rotate(-90 235.6 158.3)">~</text>
<text x="130.1" y="167">2A1</text>
<text x="139.3" y="167">2Y1</text>
<text x="46.3" y="168.5" transform="rotate(-90 46.3 168.5)">~</text>
<text x="130.1" y="169.5">2A2</text>
<text x="130.1" y="172.1">2A3</text>
<text x="139.3" y="172.1">2Y3</text>
<text x="139.3" y="169.5">2Y2</text>
<text x="75.5" y="175.9">~</text>
<text x="78.7" y="175.9">~</text>
<text x="130.1" y="174.6">2A4</text>
<text x="130.1" y="177.1">2OEN</text>
<text x="139.2" y="179.7">VDD</text>
<text x="139.3" y="174.6">2Y4</text>
<text x="139.1" y="182.2">GND</text>
</g>
<g font-size=".8" fill="#840000">
<text x="199.3" y="96.4">B</text>
<text x="204.4" y="96.4">G</text>
<text x="209.4" y="96.4">R</text>
<text x="236.2" y="96.4">B</text>
<text x="241.2" y="96.4">G</text>
<text x="246.2" y="96.4">R</text>
<text x="26.8" y="154.3">D+</text>
<text x="26.8" y="156.8">D+</text>
<text x="26.8" y="159.3">D−</text>
<text x="26.8" y="161.8">D−</text>
<text x="26.1" y="164.4">SBU1</text>
<text x="26.1" y="166.9">SBU2</text>
<text x="26.5" y="169.4">CC1</text>
<text x="26.5" y="171.9">CC2</text>
<text x="26.2" y="174.6">VBUS</text>
<text x="26.2" y="177.1">VBUS</text>
<text x="26.5" y="179.6">GND</text>
<text x="26.5" y="182.1">GND</text>
<text x="26.9" y="184.6">SH</text>
</g>
</svg>
